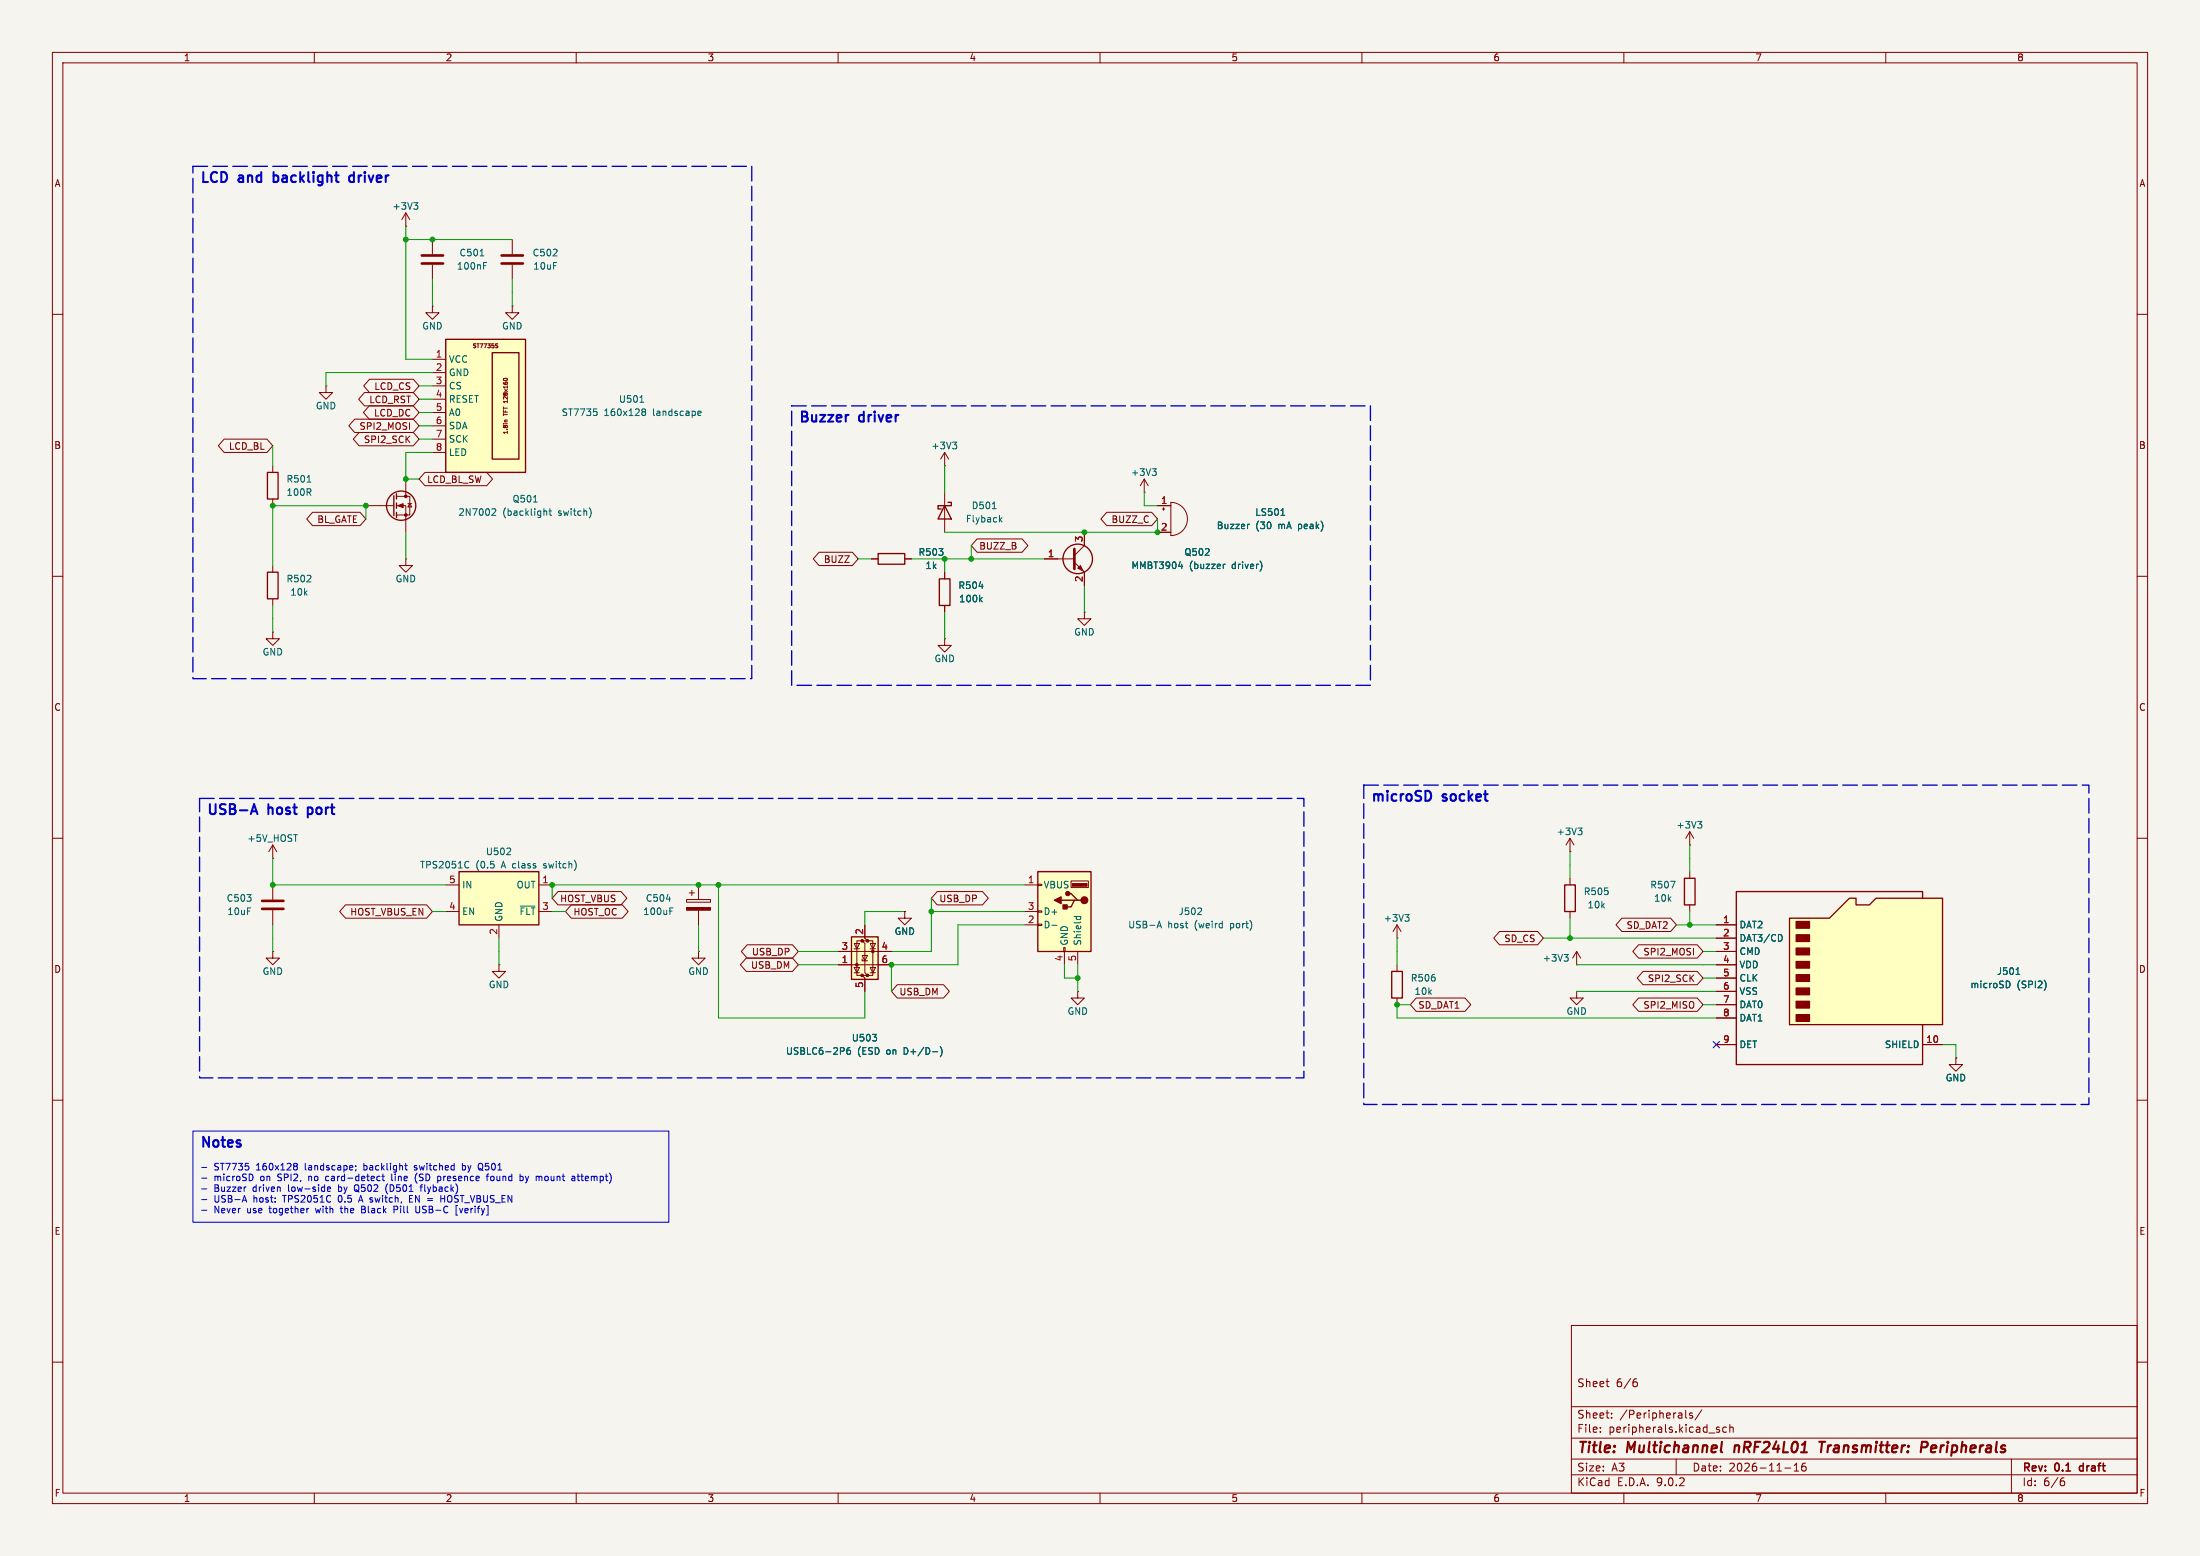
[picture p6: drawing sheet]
<svg xmlns="http://www.w3.org/2000/svg" width="420mm" height="297mm" viewBox="0 0 420 297" stroke-linecap="round" stroke-linejoin="round" font-family="sans-serif">
<path d="M0 0h420v297h-420z" fill="#f5f4ef" stroke="#f5f4ef" stroke-width=".19"/>
<g fill="none" stroke="#840000" stroke-width=".19">
<path d="M10 10h400v277h-400zM12 12h396v273h-396zM60 10v2M110 10v2M160 10v2M210 10v2M260 10v2M310 10v2M360 10v2M10 60h2M62.2 73.7v1.2h1.3l-1.3 1.3-1.2-1.3h1.2M62.2 73.7h.1"/>
<path d="M408 60h2M52.1 88.9v1.3M52.1 95.3v1.2M180.3 88.9h.1M180.3 86.4v2.5M180.3 94v7.6M180.3 86.4l-.7 1.2M180.3 86.4l.8 1.2M218.4 94h.1M218.4 91.4l-.7 1.3M218.4 91.4l.8 1.3M218.4 91.4v2.6"/>
<path d="M221 96.5h2.5M221.9 97.2h.5M222.1 96.9v.5M223.5 95.9a3.2 3.2 0 0 1 3.2 3.2 3.2 3.2 0 0 1-3.2 3.1zM10 110h2M166.4 106.7h1.2M172.7 106.7h1.3M180.3 109.2v1.3M180.3 115.6v1.2M199.4 106.7h5.7M205.1 107.3l1.9 1.9v2.6M207 101.6v2.5l-1.9 1.9"/>
<path d="M221 101.6h2.5M408 110h2M180.3 121.9v1.3h1.3l-1.3 1.3-1.2-1.3h1.2M180.3 121.9h.1M10 160h2M408 160h2M52.1 163.8h.1M52.1 161.3v2.5M52.1 168.9v2.8M52.1 173.7v2.8M52.1 161.3l-.8 1.3M52.1 161.3l.7 1.3"/>
<path d="M131.1 171.7h4.5v.5h-4.5zM131.6 170.4h1M132.1 169.9v1M133.3 168.9v2.8M133.3 173.7v2.8M133.3 181.6v1.3h1.3l-1.3 1.3-1.2-1.3h1.2M133.3 181.6h.1M10 210h2M408 210h2M300 253h108v32h-108zM10 260h2M300 278.5h108"/>
<path d="M300 274.5h108M300 268.5h108M305.5 273.2v.2M305.5 272.5v.1M306.6 263.7h.6M307 264.7h.2M307.7 270.5v.2M307.7 269.8v.1M312 263.8h.4l.2 .2-.1 .5-.5 .2M312.4 263.2l-.4 .1M320 278.5v3M321.8 269.2v1.3l.2 .2"/>
<path d="M323.1 269.8l-.4-.1-.2 .2 .1 .2 .5 .2v.3h-.6M324.9 269.1l-1.3 1.9M327.7 272.8l.5 .2 .1 .1-.1 .2-.4 .1M327.7 272.5h.5M329.6 272.5l-.4-.1-.3 .3 .1 .6h.6M330.2 272.5l.2-.1 .4 .1 .1 .9M330.2 271.9v1.5M342.5 279.7l.4-.4v1.5M344.7 279.3a.59 .59 0 0 0-.8 .6v.6l.2 .2 .4 .1 .2-.2 .1-.5-.1-.2h-.5l-.3 .2M384 278.5v6.5M408 260h2M60 285v2"/>
<path d="M110 285v2M160 285v2M210 285v2M260 285v2M300 281.5h108M310 285v2M340.7 280.2h1.2M342.5 280.8h.9M360 285v2M393.6 282.7h.4l.2 .2-.1 .5-.5 .2M394 282.1l-.4 .1"/>
</g>
<path d="M397 279.9v.7" fill="none" stroke="#840000" stroke-width=".3"/>
<path d="M331.2 275.9l-.2 1.3M347.3 275.2h1.1M347.9 275.2l-.3 2M366.8 276.3h.7a.55 .55 0 0 0 .5-.5 .55 .55 0 0 0-.3-.6h-.8l-.2 2" fill="none" stroke="#840000" stroke-width=".4"/>
<path d="M205.1 104.8v3.8M50 172h4.1M50 173.5h4.1" fill="none" stroke="#840000" stroke-width=".51"/>
<g fill="none" stroke="#840000" stroke-width=".25">
<path d="M51.1 90.2h2v5.1h-2zM180.3 96.5l1.3 2.6h-2.5zM181 95.9h.6v.6h-2.5v.7h.6M167.6 105.7h5.1v2h-5.1zM179.3 110.5h2.1v5.1h-2.1z"/>
<circle cx="205.7" cy="106.7" r="2.82"/>
</g>
<g fill="#840000" stroke="#840000" stroke-width=".19">
<path d="M205.7 108.5l.5-.5 .6 1z"/>
<path d="M131.1 173.2h4.5v.5h-4.5z"/>
</g>
<g fill="none" stroke="#006464" stroke-width=".19">
<path d="M58.6 92h.8M181.9 84.4h.7l-.4 .5M182.4 84.9l.2 .2v.3l-.2 .3M189.4 97.1h.8M190.9 99.2l.4 .4M191.3 98.8l-.5 .5M220 89.5h.7l-.4 .5M220.5 90l.2 .2v.3l-.2 .2M244.5 98.4h.8M186.9 111.9h.8M187.1 114.4l.4 .5M187.5 114l-.5 .5"/>
<path d="M225 108.1h.8M225.6 107.7v.8M233.9 107.7l-.4 .2M238.5 100.1h-.2M240.8 107.4l.1 .5-.1 .8M127.2 171.6h.8M127.9 173.9h.4M127.9 173.3h.6"/>
</g>
<path d="M87.6 166.4h15.3v10.1h-15.3z" fill="#ffffc2"/>
<g fill="none" stroke="#840000" stroke-width=".25">
<path d="M75.2 94.6v3.8M75.7 94.2v1.1M75.7 96v1M75.7 97.8v1M87.6 166.4h15.3v10.1h-15.3z"/>
<circle cx="76.6" cy="96.5" r="2.79"/>
</g>
<g fill="none" stroke="#840000" stroke-width=".19">
<path d="M97.8 58.4v1.3h1.3l-1.3 1.3-1.3-1.3h1.3M97.8 58.4h.1M69.8 96.5h5.4M75.7 94.7h2.5v3.6h-2.5M75.7 96.5h1.8v5.1M77.5 91.4v3.3M77.9 96.1h.7M78.2 96.1l.4 .7h-.7zM52.1 120.7v1.2h1.2l-1.2 1.3-1.3-1.3h1.3M52.1 120.7h.1M85.1 168.9h2.5M85.1 174h2.5"/>
<path d="M95.2 176.5v2.6M102.9 168.9h2.5M102.9 174h2.5M52.1 181.6v1.3h1.2l-1.2 1.3-1.3-1.3h1.3M52.1 181.6h.1M95.2 184.2v1.2h1.3l-1.3 1.3-1.2-1.3h1.2M95.2 184.2h.1M205.7 189.2v1.3h1.3l-1.3 1.3-1.2-1.3h1.2M205.7 189.2h.1"/>
</g>
<path d="M94.1 97.1l.4 .1 .1 .3-.7 .9h.7M101.8 95.8h.8M104 97.5l.4 .2v.7M104.8 97.5h.5M105 97.1v1.1l.3 .2M112.7 97.2l.1 .6-.1 .8M89.3 164.4l.2 .1M89.5 165.6l-.2 .1M96.7 163.1h.8M97.4 162v.4M99.3 172.9h2.8" fill="none" stroke="#006464" stroke-width=".19"/>
<g fill="#840000" stroke="#840000" stroke-width=".19">
<path d="M75.9 96.5l1.1-.4v.8z"/>
<circle cx="77.5" cy="94.7" r=".25"/>
<circle cx="77.5" cy="98.3" r=".25"/>
</g>
<path d="M85.1 64.8h15.2v25.4h-15.2z" fill="#ffffc2"/>
<path d="M85.1 64.8h15.2v25.4h-15.2zM94 67.3h5.1v20.3h-5.1z" fill="none" stroke="#840000" stroke-width=".25"/>
<g fill="none" stroke="#840000" stroke-width=".19">
<path d="M97.8 45.7v2.8M97.8 50.5v2.8M82.5 68.6h2.6M82.5 71.1h2.6M82.5 73.7h2.6M82.5 76.2h2.6M82.5 78.7h2.6M94.7 66l.3 .2-.3 .2M94.7 65.6l.3 .1M96.3 76.8v.1M96.9 76.5v.4M82.5 81.3h2.6"/>
<path d="M82.5 83.8h2.6M82.5 86.4h2.6M96.9 80.2h-.5v.3M172.7 174v1.3h1.3l-1.3 1.2-1.3-1.2h1.3M172.7 174h.1"/>
</g>
<path d="M113.3 78h.6M113.8 78.5l.2 .3v.3l-.2 .2M122.2 76.8h.7M122.6 78.2l.2-.2 .3 .1 .2 .3-.3 .2M122.6 78.5l.2 .1M122.8 78.6h.2M122.8 78.6l-.2 .1M123 78.6l.3 .2-.1 .4-.2 .1-.4-.1M133.3 79.3h.5M133.3 78.5h.4l.1 .3-.6 .1" fill="none" stroke="#006464" stroke-width=".19"/>
<path d="M95.8 48.8h4M95.8 50.3h4" fill="none" stroke="#840000" stroke-width=".51"/>
<path d="M198.1 166.4h10.2v15.2h-10.2z" fill="#ffffc2"/>
<path d="M198.1 166.4h10.2v15.2h-10.2zM202.6 171.8h2.5M203.8 170.6h.7l1.2 1.2h.7M205.7 171.8h-.6l-.6 1.3h-1.3" fill="none" stroke="#840000" stroke-width=".25"/>
<g fill="#840000" stroke="#840000" stroke-width=".25">
<path d="M202.9 172.7h.8v.8h-.8z"/>
<path d="M201.3 171.8l1.3-.6v1.3z"/>
<circle cx="207" cy="171.8" r=".63"/>
<circle cx="203.8" cy="170.6" r=".38"/>
</g>
<path d="M204.7 168.7h2.8v.5h-2.8z" fill="#840000" stroke="#840000" stroke-width=".19"/>
<path d="M195.6 168.9h2.5M195.6 174h2.5M195.6 176.5h2.5M198.1 168.8h.8v.2h-.8zM198.1 173.9h.8v.2h-.8zM198.1 176.4h.8v.3h-.8zM204.5 168.1h3.3v1.3h-3.3zM203.1 180.8h.2v.8h-.2zM203.2 181.6v2.6M205.7 181.6v2.6" fill="none" stroke="#840000" stroke-width=".19"/>
<path d="M200.8 176.6h1M205 174.9h1.3M205.5 174.9v.4M206.3 174.9v.4M220.9 177.1l.4-1.3 .4 1.3M221 176.7h.6M229.3 173.4l.1 .1-.1 .3-.7 .8h.8" fill="none" stroke="#006464" stroke-width=".19"/>
<path d="M162.6 178.8h5v8.1h-5z" fill="#ffffc2"/>
<g fill="#840000" stroke="#840000" stroke-width=".19">
<circle cx="163.6" cy="184.1" r=".25"/>
<circle cx="164.6" cy="186.2" r=".25"/>
<circle cx="164.6" cy="179.6" r=".25"/>
<circle cx="165.6" cy="186.2" r=".25"/>
<circle cx="165.6" cy="179.6" r=".25"/>
<circle cx="166.6" cy="181.6" r=".25"/>
</g>
<g fill="none" stroke="#840000" stroke-width=".19">
<path d="M77.5 43.2h.1M77.5 40.6l-.8 1.3M77.5 40.6l.7 1.3M77.5 40.6v2.6M82.5 58.4v1.3h1.3l-1.3 1.3-1.2-1.3h1.2M82.5 58.4h.1M82.5 45.7v2.8M82.5 50.5v2.8M52.1 108v1.2M52.1 114.3v1.3M77.5 106.7v1.3h1.2l-1.2 1.2-1.3-1.2h1.3M77.5 106.7h.1"/>
<path d="M207 116.8v1.3h1.3l-1.3 1.3-1.3-1.3h1.3M207 116.8h.1M164.6 179.6h-1v6.6h1M165.1 176.5v2.6l.5 .5h-1l.5 .5v5.6l.5 .5h-1l.5 .5v2.5M165.6 179.6h1v6.6h-1M266.7 179.1h.1M266.7 176.5l-.8 1.3M266.7 176.5l.8 1.3M266.7 176.5v2.6M299.7 162.6h.1M299.7 160l-.7 1.3M299.7 160l.8 1.3"/>
<path d="M299.7 160v2.6M160 184.2h10.2M160 181.6h10.2M163.1 184.7h1l-.5 1zM163.1 180.1h1l-.5 1zM163.1 181.1h1M163.1 185.7h1M164.6 183v.4h1M164.6 182.4h1l-.5 1zM166.1 184.7h1l-.5 1zM166.1 180.1h1l-.5 1zM166.1 181.1h1"/>
<path d="M166.1 185.7h1M266.7 184.2v1.2M266.7 190.5v1.3"/>
</g>
<path d="M51.1 109.2h2v5.1h-2zM162.6 178.8h5v8.1h-5zM265.7 185.4h2v5.1h-2z" fill="none" stroke="#840000" stroke-width=".25"/>
<g fill="none" stroke="#006464" stroke-width=".19">
<path d="M79 38.7h.8l-.5 .5M79.5 39.2l.3 .2v.3l-.3 .2M91.7 48.8h.7M92.3 50.7h.4M92.3 50.1h.6M301.2 158.1h.8l-.4 .4M301.8 158.5l.2 .3v.3l-.2 .2M268.2 174.6h.8l-.4 .5M268.8 175.1l.2 .2v.3l-.2 .2M162.3 200h-.4a.86 .86 0 0 0 0 1.2l.4-.1 .1-.4-.3-.2h-.2l-.2 .2M166.6 197.4h.7l-.4 .5M167.3 198v.6"/>
<path d="M179.5 199.8a1.46 1.46 0 0 1 0 1.9M161 200l.2 .2-.2 .4M178 200.8h1"/>
</g>
<path d="M80.5 48.8h4.1M80.5 50.3h4.1" fill="none" stroke="#840000" stroke-width=".51"/>
<path d="M341.6 175.3h7.6l3.9-3.8h1.2v1.2h2.6l1.2-1.2h12.7v24.1h-29.2z" fill="#ffffc2"/>
<path d="M298.7 168.9h2v5.1h-2zM321.6 167.6h2v5.1h-2zM341.6 175.3h7.6l3.9-3.8h1.2v1.2h2.6l1.2-1.2h12.7v24.1h-29.2zM367 171.5v-1.3h-35.5v33h35.5v-7.6" fill="none" stroke="#840000" stroke-width=".25"/>
<g fill="#840000" stroke="#840000" stroke-width=".25">
<path d="M342.9 175.9h2.5v1.3h-2.5z"/>
<path d="M342.9 178.4h2.5v1.3h-2.5z"/>
<path d="M342.9 181h2.5v1.2h-2.5z"/>
<path d="M342.9 183.5h2.5v1.3h-2.5z"/>
<path d="M342.9 186.1h2.5v1.2h-2.5z"/>
<path d="M342.9 188.6h2.5v1.3h-2.5z"/>
<path d="M342.9 191.1h2.5v1.3h-2.5z"/>
<path d="M342.9 193.7h2.5v1.2h-2.5z"/>
</g>
<g fill="none" stroke="#840000" stroke-width=".19">
<path d="M69.6 74.9h9.3l1.1 1.3-1.1 1.3h-9.3l-1.1-1.3zM70.5 77.5h8.4l1.1 1.2-1.1 1.3h-8.4l-1.1-1.3zM70.5 72.4h8.4l1.1 1.3-1.1 1.2h-8.4l-1.1-1.2zM42.8 83.8h8.2l1.1 1.3-1.1 1.3h-8.2l-1.1-1.3zM59.7 97.8h9l1.1 1.3-1.1 1.2h-9l-1.1-1.2zM67.7 80h11.2l1.1 1.3-1.1 1.3h-11.2l-1.1-1.3zM68.6 82.5h10.3l1.1 1.3-1.1 1.3h-10.3l-1.2-1.3zM81.1 90.2h11.8l1.1 1.2-1.1 1.3h-11.8l-1.1-1.3zM211.3 97.8h8.6l1.1 1.3-1.1 1.2h-8.6l-1.1-1.2zM221 96.5h2.5M156.4 105.4h6.3l1.1 1.3-1.1 1.3h-6.3l-1.1-1.3zM166.4 106.7h1.2"/>
<path d="M172.7 106.7h1.3M180.3 109.2v1.3M180.3 115.6v1.2M186.5 102.9h8.6l1.1 1.2-1.1 1.3h-8.6l-1.1-1.3zM199.4 106.7h2.5M207 101.6v2.5M207 109.2v2.6M221 101.6h2.5M322.6 158.8l-.8 1.2M322.6 158.8l.7 1.2M322.6 158.8v2.5M66 172.7h15.4l1.1 1.3-1.1 1.3h-15.4l-1.2-1.3z"/>
<path d="M106.5 170.2h12.1l1.1 1.3-1.1 1.2h-12.1l-1.1-1.2zM109.1 172.7h9.7l1.1 1.3-1.1 1.3h-9.7l-1.2-1.3zM165.1 176.5v2.6M172.7 174h.1M178.9 170.2h8.7l1.1 1.3-1.1 1.2h-8.7l-1.1-1.2zM286.3 177.8h7.2l1.1 1.3-1.1 1.2h-7.2l-1.1-1.2zM299.7 167.6v1.3M299.7 174v1.3M309.6 175.3h9.3l1.1 1.2-1.1 1.3h-9.3l-1.1-1.3zM322.6 161.3h.1M322.6 166.4v1.2M322.6 172.7v1.3"/>
<path d="M327.7 176.5h3.8M327.7 179.1h3.8M142.5 182.9h8.8l1.1 1.3-1.1 1.2h-8.8l-1.2-1.2zM142.6 180.3h8.7l1.1 1.3-1.1 1.3h-8.7l-1.1-1.3zM160 181.6h2.6M160 184.2h2.6M165.1 186.7v2.5M167.6 181.6h2.6M167.6 184.2h2.6M171.3 188h8.8l1.1 1.2-1.1 1.3h-8.8l-1.1-1.3zM270.4 190.5h9.3l1.1 1.3-1.1 1.2h-9.3l-1.2-1.2zM301 189.2v1.3h1.3l-1.3 1.3-1.3-1.3h1.3"/>
<path d="M301 189.2h.1M301 184.2h.1M301 181.6l-.8 1.3M301 181.6l.8 1.3M301 181.6v2.6M312.8 180.3h11.2l1.1 1.3-1.1 1.3h-11.2l-1.1-1.3zM312.8 190.5h11.2l1.1 1.3-1.1 1.2h-11.2l-1.1-1.2zM313.7 185.4h10.3l1.1 1.3-1.1 1.3h-10.3l-1.1-1.3zM327.7 181.6h3.8M327.7 184.2h3.8M327.7 186.7h3.8M327.7 189.2h3.8"/>
<path d="M327.7 191.8h3.8M327.7 194.3h3.8M327.7 199.4h3.8M367 199.4h3.8M373.4 201.9v1.3h1.2l-1.2 1.3-1.3-1.3h1.3M373.4 201.9h.1"/>
</g>
<g fill="none" stroke="#006464" stroke-width=".19">
<path d="M244.5 98.4h.8M186.9 111.9h.8M187.1 114.4l.4 .5M187.5 114l-.5 .5M225 108.1h.8M225.6 107.7v.8M233.9 107.7l-.4 .2M238.5 100.1h-.2M240.8 107.4l.1 .5-.1 .8M324.1 156.8h.8l-.4 .5M324.6 157.3l.3 .2v.3l-.3 .3M318.9 168.2h.9l-.6 1.3"/>
<path d="M340 178.4l.2 .5-.2 .7M162.3 200h-.4a.86 .86 0 0 0 0 1.2l.4-.1 .1-.4-.3-.2h-.2l-.2 .2M166.6 197.4h.7l-.4 .5M167.3 198v.6M179.5 199.8a1.46 1.46 0 0 1 0 1.9M298.6 182.2h.8l-.5 .5M299.1 182.7l.3 .2v.3l-.3 .3M383.3 187.3a.68 .68 0 0 1 .4 .6 .68 .68 0 0 1-.4 .6M384.9 186h.7M390.5 187.5l.1 .4-.1 .8M161 200l.2 .2-.2 .4M178 200.8h1"/>
</g>
<g fill="none" stroke="#009600" stroke-width=".19">
<path d="M77.5 43.2v25.4h5M77.5 45.7h20.3M82.5 53.3v5.1M97.8 53.3v5.1M80 73.7h2.5M80 78.7h2.5M80 76.2h2.5M82.5 71.1h-20.3v2.6M52.1 85.1v3.8M69.8 99.1v-2.6h-17.7v11.5M80 83.8h2.5M80 81.3h2.5"/>
<path d="M82.5 86.4h-5v5h2.5M180.3 88.9v5.1M218.4 94v2.5h2.6M221 99.1v2.5h-40.7M52.1 115.6v5.1M77.5 101.6v5.1M163.8 106.7h2.6M174 106.7h25.4M180.3 106.7v2.5M180.3 116.8v5.1M185.4 104.1v2.6M207 111.8v5"/>
<path d="M52.1 163.8v5.1h33M52.1 176.5v5.1M82.5 174h2.6M95.2 179.1v5.1M105.4 174h2.5M133.3 176.5v5.1M137.2 168.9v25.4h27.9v-5.1M172.7 174h-7.6v2.5M177.8 174h17.8M177.8 171.5v10.1h-7.6M195.6 176.5h-12.7v7.7h-12.7v5M195.6 168.9h-90.2v2.6"/>
<path d="M266.7 179.1v5.1M294.6 179.1h33.1M299.7 162.6v5M299.7 175.3v3.8M320 176.5h7.7M322.6 161.3v5.1M322.6 174v2.5M152.4 184.2h7.6M152.4 181.6h7.6M203.2 184.2v2.5h2.5M205.7 184.2v5M269.2 191.8h-2.5v2.5h61"/>
<path d="M301 184.2h26.7M301 189.2h26.7M325.1 191.8h2.6M325.1 186.7h2.6M325.1 181.6h2.6M370.8 199.4h2.6v2.5"/>
</g>
<path d="M327.1 198.8l1.2 1.2M328.3 198.8l-1.2 1.2" fill="none" stroke="#000084" stroke-width=".19"/>
<g fill="none" stroke="#0000c2" stroke-width=".38">
<path d="M38.8 32.8v1.9M41.4 33l-.1-.1a.69 .69 0 0 0-.9 .2M43.2 33.1l-.5-.3h-.4v1.9M49.9 32.8v1.9M52.2 32.8v1.9M52.2 34.7h.2M52.4 33.5l-.2 .1M57.3 32.8v1.9M58.9 32.8v1.7M59.8 32.8v.2M62.5 32.8v1.9M64.2 32.8v1.7"/>
<path d="M67.6 32.8v1.9M67.6 33.6l-.6-.1-.3 .3v.6l.1 .3h.8M69.6 32.8v.2M154 78.7l-.3-.1h-.6v1.9M161.8 79.2h.2M164.9 78.6v1.9M167 78.6v.1M40.1 153.5v1.5M41.2 153.5v1.5M43.1 153.6l-.8-.1-.2 .2M44.8 153.7l-.3-.2h-.6v1.9M47.9 155.4l.6-1.9 .6 1.9"/>
<path d="M48.1 154.9h.9M51.2 153.5v1.9M56.2 153.5v1.6M58.8 154.1v1.9M58.8 155.3l.1 .1M58.9 154.1l-.1 .1M63.4 153.5v1.6M264.9 151v.1M271.3 151h-.7l-.3 .1M273 151.2l-.4-.2h-.5v1.9M280.4 151v1.9M283.6 151v1.6"/>
<path d="M39.9 217v1.9l-1.1-1.9v1.9M42.5 217v1.6"/>
</g>
<g fill="none" stroke="#0000c2" stroke-width=".19">
<path d="M38.5 222.8h1M38.5 224.9h1M38.5 226.9h1M38.5 229h1M38.5 231h1M46.4 229.1h.6M46.7 228.2l.4 1.3M46.8 226.6h.2M48.1 224.2l.2 .4-.2 .7M56.3 222.1h.2l.3 .2-.3 .3M56.3 222.6h.2M56.5 222.6l.3 .2v.3l-.2 .2h-.3"/>
<path d="M58.9 230.7h-.2M62.2 224.6l-.1 .5 .3 .3M62.5 227l.6-.1v-.3h-.4l-.2 .1 .1 .7h.5M64.9 230.7h.5M65.1 230.2l.1 1.2M67.7 226.3a.98 .98 0 0 0 .1 1.1M67.9 222.5v.2M68 223.3l-.2 .2M68.6 229.1h.6M68.9 228.2l-.5 1.3M69 230.2v1.3h.5M69 230.8h.5"/>
<path d="M72.6 225.3l-.4 .1M73.1 224.1v1.1l.3 .2M74 226a1.46 1.46 0 0 0 0 1.9M74.8 224.1v1.1l.2 .2M75.2 230.2v1.3M75.8 230.8l-.6 .1M77.3 222.5h.5M77.4 222.1v1l.4 .2M78.2 228.2v1.3h.6M79.1 223.3h.1M79.3 222.5l-.2 .2 .2 .2M79.4 224.3a1.48 1.48 0 0 0 .2 1.6"/>
<path d="M79.4 230.2v1.1l.2 .2 .4-.1 .1-.1v-1.1M80.4 226.3v1.1M83.7 224.5l.3 .1 .2 .2-.1 .4-.4 .2M84.9 228.2v1.3M87.1 230.1v1.8h.3M87.7 230.7l.3 .8M88.3 223.3h.3M88.3 222.1v1.2M88.6 222.5h-.3M91.5 223.3h.3M91.5 223l.5 .3M91.8 222.1h-.3"/>
<path d="M92.8 224.5h.5M93 224.3v1.1M93.9 224.5l-.2 .3v.3l.2 .3M99.3 224.6l.3-.1 .3 .3-.1 .5h-.5M100.3 224.5l.3 .9M100.4 225.7l-.1 .1M103.3 224.5l.2 .2v.7M109.7 224.6v.8M109.7 225.3l-.1 .1M109.7 224.8l-.1 .1M110.2 224.5h.4M110.3 224.1v1.1l.3 .2"/>
</g>
<path d="M36.8 31.8h106.7v97.7h-106.7zM151.1 77.5h110.5v53.3h-110.5zM38.1 152.4h210.8v53.3h-210.8zM260.3 149.9h138.5v60.9h-138.5z" fill="none" stroke="#0000c2" stroke-width=".25" stroke-dasharray="2.8 1"/>
<path d="M36.8 215.9h90.9v17.4h-90.9z" fill="none" stroke="#0000c2" stroke-width=".2"/>
<g fill="#009600" stroke="#009600" stroke-width=".19">
<circle cx="322.6" cy="176.5" r=".46"/>
<circle cx="105.4" cy="168.9" r=".46"/>
<circle cx="133.3" cy="168.9" r=".46"/>
<circle cx="52.1" cy="168.9" r=".46"/>
<circle cx="137.2" cy="168.9" r=".46"/>
<circle cx="185.4" cy="106.7" r=".46"/>
<circle cx="207" cy="101.6" r=".46"/>
<circle cx="221" cy="101.6" r=".46"/>
<circle cx="180.3" cy="106.7" r=".46"/>
<circle cx="52.1" cy="96.5" r=".46"/>
<circle cx="69.8" cy="96.5" r=".46"/>
<circle cx="77.5" cy="91.4" r=".46"/>
<circle cx="205.7" cy="186.7" r=".46"/>
<circle cx="266.7" cy="191.8" r=".46"/>
<circle cx="299.7" cy="179.1" r=".46"/>
<circle cx="177.8" cy="174" r=".46"/>
<circle cx="170.2" cy="184.2" r=".46"/>
<circle cx="82.5" cy="45.7" r=".46"/>
<circle cx="77.5" cy="45.7" r=".46"/>
</g>
<g font-size="2.8" fill="#840000">
<text x="301" y="277.9">Title:</text>
<text x="310.6" y="277.9">Multichannel</text>
<text x="331.9" y="277.9">nRF24L01</text>
<text x="349" y="277.9">Transmitter:</text>
<text x="369.1" y="277.9">Peripherals</text>
</g>
<g font-size="2.7" fill="#0000c2">
<text x="38.1" y="35.8">LCD</text>
<text x="45.7" y="35.8">and</text>
<text x="53" y="35.8">backlight</text>
<text x="68.3" y="35.8">driver</text>
<text x="152.4" y="81.5">Buzzer</text>
<text x="164.1" y="81.5">driver</text>
<text x="261.6" y="153.9">microSD</text>
<text x="275.5" y="153.9">socket</text>
<text x="39.4" y="156.5">USB-A</text>
<text x="51.3" y="156.5">host</text>
<text x="59.6" y="156.5">port</text>
<text x="38.1" y="220">Notes</text>
</g>
<g font-size="2.1" fill="#840000">
<text x="301" y="265">Sheet</text>
<text x="308.5" y="265">6/6</text>
<text x="301" y="273.7">File:</text>
<text x="301" y="271">Sheet:</text>
<text x="307.1" y="273.7">peripherals.kicad_sch</text>
<text x="309.2" y="271">/Peripherals/</text>
<text x="301" y="281.1">Size:</text>
<text x="307.6" y="281.1">A3</text>
<text x="323" y="281.1">Date:</text>
<text x="330" y="281.1">2026-11-16</text>
<text x="386" y="281.3">Rev:</text>
<text x="392.4" y="281.3">0.1</text>
<text x="397.7" y="281.3">draft</text>
<text x="301" y="283.9">KiCad</text>
<text x="308.7" y="283.9">E.D.A.</text>
<text x="316.3" y="283.9">9.0.2</text>
<text x="386" y="283.9">Id:</text>
<text x="390.1" y="283.9">6/6</text>
</g>
<g font-size="1.8" fill="#840000">
<text x="35" y="11.9">1</text>
<text x="85" y="11.9">2</text>
<text x="135" y="11.9">3</text>
<text x="185" y="11.9">4</text>
<text x="235" y="11.9">5</text>
<text x="285" y="11.9">6</text>
<text x="335" y="11.9">7</text>
<text x="385" y="11.9">8</text>
<text x="10.3" y="35.9">A</text>
<text x="408.3" y="35.9">A</text>
<text x="70.4" y="77.2">LCD_RST</text>
<text x="71.4" y="74.6">LCD_CS</text>
<text x="68.5" y="82.2">SPI2_MOSI</text>
<text x="71.3" y="79.7">LCD_DC</text>
<text x="10.3" y="85.9">B</text>
<text x="43.6" y="86">LCD_BL</text>
<text x="69.4" y="84.8">SPI2_SCK</text>
<text x="408.2" y="85.9">B</text>
<text x="81.4" y="92.4">LCD_BL_SW</text>
<text x="60.5" y="100">BL_GATE</text>
<text x="212.1" y="100">BUZZ_C</text>
<text x="157.2" y="107.6">BUZZ</text>
<text x="186.8" y="105.1">BUZZ_B</text>
<text x="10.3" y="135.9">C</text>
<text x="408.2" y="135.9">C</text>
<text x="106.8" y="172.4">HOST_VBUS</text>
<text x="179.2" y="172.4">USB_DP</text>
<text x="66.8" y="174.9">HOST_VBUS_EN</text>
<text x="109.4" y="174.9">HOST_OC</text>
<text x="310.4" y="177.5">SD_DAT2</text>
<text x="10.3" y="185.9">D</text>
<text x="143.3" y="185.1">USB_DM</text>
<text x="143.5" y="182.6">USB_DP</text>
<text x="287.1" y="180">SD_CS</text>
<text x="313.6" y="182.6">SPI2_MOSI</text>
<text x="408.2" y="185.9">D</text>
<text x="171.6" y="190.2">USB_DM</text>
<text x="314.5" y="187.6">SPI2_SCK</text>
<text x="270.7" y="192.7">SD_DAT1</text>
<text x="313.6" y="192.7">SPI2_MISO</text>
<text x="10.3" y="235.9">E</text>
<text x="408.3" y="235.9">E</text>
<text x="10.3" y="285.9">F</text>
<text x="35" y="286.9">1</text>
<text x="85" y="286.9">2</text>
<text x="135" y="286.9">3</text>
<text x="185" y="286.9">4</text>
<text x="235" y="286.9">5</text>
<text x="285" y="286.9">6</text>
<text x="335" y="286.9">7</text>
<text x="385" y="286.9">8</text>
<text x="408.3" y="285.9">F</text>
</g>
<g font-size="1.8" fill="#006464">
<text x="74.8" y="40.2">+3V3</text>
<text x="87.1" y="51.7">100nF</text>
<text x="87.6" y="49.1">C501</text>
<text x="101.6" y="49.1">C502</text>
<text x="101.7" y="51.7">10uF</text>
<text x="80.5" y="63.1">GND</text>
<text x="95.8" y="63.1">GND</text>
<text x="85.6" y="69.4">VCC</text>
<text x="85.6" y="72">GND</text>
<text x="85.6" y="74.5">CS</text>
<text x="85.6" y="77.1">RESET</text>
<text x="118.1" y="77.1">U501</text>
<text x="60.2" y="78.3">GND</text>
<text x="85.6" y="79.6">A0</text>
<text x="85.6" y="82.1">SDA</text>
<text x="107.1" y="79.6">ST7735</text>
<text x="115.3" y="79.6">160x128</text>
<text x="124.8" y="79.6">landscape</text>
<text x="85.6" y="84.7">SCK</text>
<text x="85.6" y="87.2">LED</text>
<text x="177.7" y="86">+3V3</text>
<text x="54.6" y="92.3">R501</text>
<text x="54.6" y="94.8">100R</text>
<text x="215.8" y="91">+3V3</text>
<text x="87.4" y="98.7">2N7002</text>
<text x="96" y="98.7">(backlight</text>
<text x="97.7" y="96.1">Q501</text>
<text x="106.7" y="98.7">switch)</text>
<text x="184.3" y="99.9">Flyback</text>
<text x="185.4" y="97.4">D501</text>
<text x="232.2" y="101.2">Buzzer</text>
<text x="239.5" y="98.7">LS501</text>
<text x="239.7" y="101.2">(30</text>
<text x="244.1" y="101.2">mA</text>
<text x="248.1" y="101.2">peak)</text>
<text x="175.2" y="106.3">R503</text>
<text x="226" y="106.3">Q502</text>
<text x="54.6" y="111.4">R502</text>
<text x="55.3" y="113.9">10k</text>
<text x="75.4" y="111.4">GND</text>
<text x="176.6" y="108.8">1k</text>
<text x="182.9" y="112.6">R504</text>
<text x="215.9" y="108.8">MMBT3904</text>
<text x="227" y="108.8">(buzzer</text>
<text x="235.3" y="108.8">driver)</text>
<text x="183" y="115.2">100k</text>
<text x="50" y="125.3">GND</text>
<text x="205" y="121.5">GND</text>
<text x="178.3" y="126.6">GND</text>
<text x="47.1" y="160.9">+5V_HOST</text>
<text x="297.1" y="159.6">+3V3</text>
<text x="319.9" y="158.3">+3V3</text>
<text x="80.1" y="166">TPS2051C</text>
<text x="90.8" y="166">(0.5</text>
<text x="92.7" y="163.4">U502</text>
<text x="95.9" y="166">A class</text>
<text x="104.2" y="166">switch)</text>
<text x="43.2" y="172.3">C503</text>
<text x="88.1" y="169.8">IN</text>
<text x="98.5" y="169.8">OUT</text>
<text x="123.2" y="172.3">C504</text>
<text x="199.1" y="169.8">VBUS</text>
<text x="302.2" y="171">R505</text>
<text x="303" y="173.6">10k</text>
<text x="314.9" y="169.8">R507</text>
<text x="315.7" y="172.3">10k</text>
<text x="43.3" y="174.9">10uF</text>
<text x="88.1" y="174.9">EN</text>
<text x="96.1" y="176" transform="rotate(-90 96.1 176)">GND</text>
<text x="99.1" y="174.9">~{FLT}</text>
<text x="122.7" y="174.9">100uF</text>
<text x="170.7" y="178.7">GND</text>
<text x="199.1" y="174.9">D+</text>
<text x="199.1" y="177.4">D-</text>
<text x="215.3" y="177.4">USB-A</text>
<text x="222.9" y="177.4">host</text>
<text x="224.9" y="174.9">J502</text>
<text x="228.1" y="177.4">(weird</text>
<text x="235.1" y="177.4">port)</text>
<text x="264.1" y="176.1">+3V3</text>
<text x="332" y="177.4">DAT2</text>
<text x="332" y="179.9">DAT3/CD</text>
<text x="204.1" y="180.6" transform="rotate(-90 204.1 180.6)">GND</text>
<text x="206.6" y="180.6" transform="rotate(-90 206.6 180.6)">Shield</text>
<text x="294.4" y="183.7">+3V3</text>
<text x="332" y="182.5">CMD</text>
<text x="332" y="185">VDD</text>
<text x="50" y="186.3">GND</text>
<text x="93.2" y="188.8">GND</text>
<text x="131.3" y="186.3">GND</text>
<text x="269.2" y="187.6">R506</text>
<text x="270" y="190.1">10k</text>
<text x="332" y="187.6">CLK</text>
<text x="332" y="190.1">VSS</text>
<text x="376.1" y="188.8">microSD</text>
<text x="381.1" y="186.3">J501</text>
<text x="385" y="188.8">(SPI2)</text>
<text x="203.7" y="193.9">GND</text>
<text x="299" y="193.9">GND</text>
<text x="332" y="192.6">DAT0</text>
<text x="332" y="195.2">DAT1</text>
<text x="149.9" y="201.5">USBLC6-2P6</text>
<text x="162.5" y="199">U503</text>
<text x="163.7" y="201.5">(ESD</text>
<text x="169.3" y="201.5">on</text>
<text x="172.8" y="201.5">D+/D-)</text>
<text x="332" y="200.3">DET</text>
<text x="359.7" y="200.3">SHIELD</text>
<text x="371.3" y="206.6">GND</text>
</g>
<g font-size="1.8" fill="#a90000">
<text x="83.1" y="68.3">1</text>
<text x="83.1" y="70.9">2</text>
<text x="83.1" y="73.4">3</text>
<text x="83.1" y="75.9">4</text>
<text x="83.1" y="78.5">5</text>
<text x="83.1" y="81">6</text>
<text x="83.1" y="83.6">7</text>
<text x="83.1" y="86.1">8</text>
<text x="221.5" y="96.3">1</text>
<text x="221.5" y="101.3">2</text>
<text x="200" y="106.4">1</text>
<text x="206.8" y="103.6" transform="rotate(-90 206.8 103.6)">3</text>
<text x="206.8" y="111.2" transform="rotate(-90 206.8 111.2)">2</text>
<text x="85.7" y="168.7">5</text>
<text x="85.7" y="173.7">4</text>
<text x="103.4" y="168.7">1</text>
<text x="103.4" y="173.7">3</text>
<text x="196.1" y="168.7">1</text>
<text x="196.1" y="173.7">3</text>
<text x="95" y="178.5" transform="rotate(-90 95 178.5)">2</text>
<text x="164.8" y="178.5" transform="rotate(-90 164.8 178.5)">2</text>
<text x="196.1" y="176.3">2</text>
<text x="328.9" y="176.3">1</text>
<text x="328.9" y="178.8">2</text>
<text x="160.6" y="183.9">1</text>
<text x="160.6" y="181.4">3</text>
<text x="168.2" y="183.9">6</text>
<text x="168.2" y="181.4">4</text>
<text x="202.9" y="183.6" transform="rotate(-90 202.9 183.6)">4</text>
<text x="205.5" y="183.6" transform="rotate(-90 205.5 183.6)">5</text>
<text x="328.9" y="181.4">3</text>
<text x="328.9" y="183.9">4</text>
<text x="164.8" y="188.7" transform="rotate(-90 164.8 188.7)">5</text>
<text x="328.9" y="186.4">5</text>
<text x="328.9" y="189">6</text>
<text x="328.9" y="191.5">7</text>
<text x="328.9" y="194.1">8</text>
<text x="328.9" y="199.1">9</text>
<text x="367.6" y="199.1">10</text>
</g>
<g font-size="1.8" fill="#0000c2">
<text x="40.8" y="223.7">ST7735</text>
<text x="40.8" y="225.8">microSD</text>
<text x="40.8" y="227.8">Buzzer</text>
<text x="48.4" y="227.8">driven</text>
<text x="49" y="223.7">160x128</text>
<text x="49.8" y="225.8">on</text>
<text x="53.3" y="225.8">SPI2,</text>
<text x="55.3" y="227.8">low-side</text>
<text x="58.5" y="223.7">landscape;</text>
<text x="59.4" y="225.8">no</text>
<text x="62.8" y="225.8">card-detect</text>
<text x="65" y="227.8">by</text>
<text x="68.3" y="227.8">Q502</text>
<text x="69.9" y="223.7">backlight</text>
<text x="74.5" y="227.8">(D501</text>
<text x="75.6" y="225.8">line</text>
<text x="79.8" y="223.7">switched</text>
<text x="80.3" y="225.8">(SD</text>
<text x="81.4" y="227.8">flyback)</text>
<text x="84.8" y="225.8">presence</text>
<text x="89.1" y="223.7">by</text>
<text x="92.4" y="223.7">Q501</text>
<text x="94.4" y="225.8">found</text>
<text x="100.9" y="225.8">by</text>
<text x="104.2" y="225.8">mount</text>
<text x="111.2" y="225.8">attempt)</text>
<text x="40.8" y="229.9">USB-A</text>
<text x="40.8" y="231.9">Never</text>
<text x="47.3" y="231.9">use</text>
<text x="48.5" y="229.9">host:</text>
<text x="51.7" y="231.9">together</text>
<text x="54.3" y="229.9">TPS2051C</text>
<text x="60.7" y="231.9">with</text>
<text x="65" y="229.9">0.5</text>
<text x="65.7" y="231.9">the</text>
<text x="69.2" y="229.9">A switch,</text>
<text x="69.9" y="231.9">Black</text>
<text x="76.2" y="231.9">Pill</text>
<text x="79.2" y="229.9">EN =</text>
<text x="80.6" y="231.9">USB-C</text>
<text x="85.6" y="229.9">HOST_VBUS_EN</text>
<text x="88.4" y="231.9">[verify]</text>
</g>
<g font-size="1.1" fill="#840000">
<text x="90.1" y="66.6">ST7735S</text>
<text x="97.1" y="76.6" transform="rotate(-90 97.1 76.6)">128x160</text>
<text x="97.1" y="83" transform="rotate(-90 97.1 83)">1.8in</text>
<text x="97.1" y="79.3" transform="rotate(-90 97.1 79.3)">TFT</text>
</g>
</svg>
